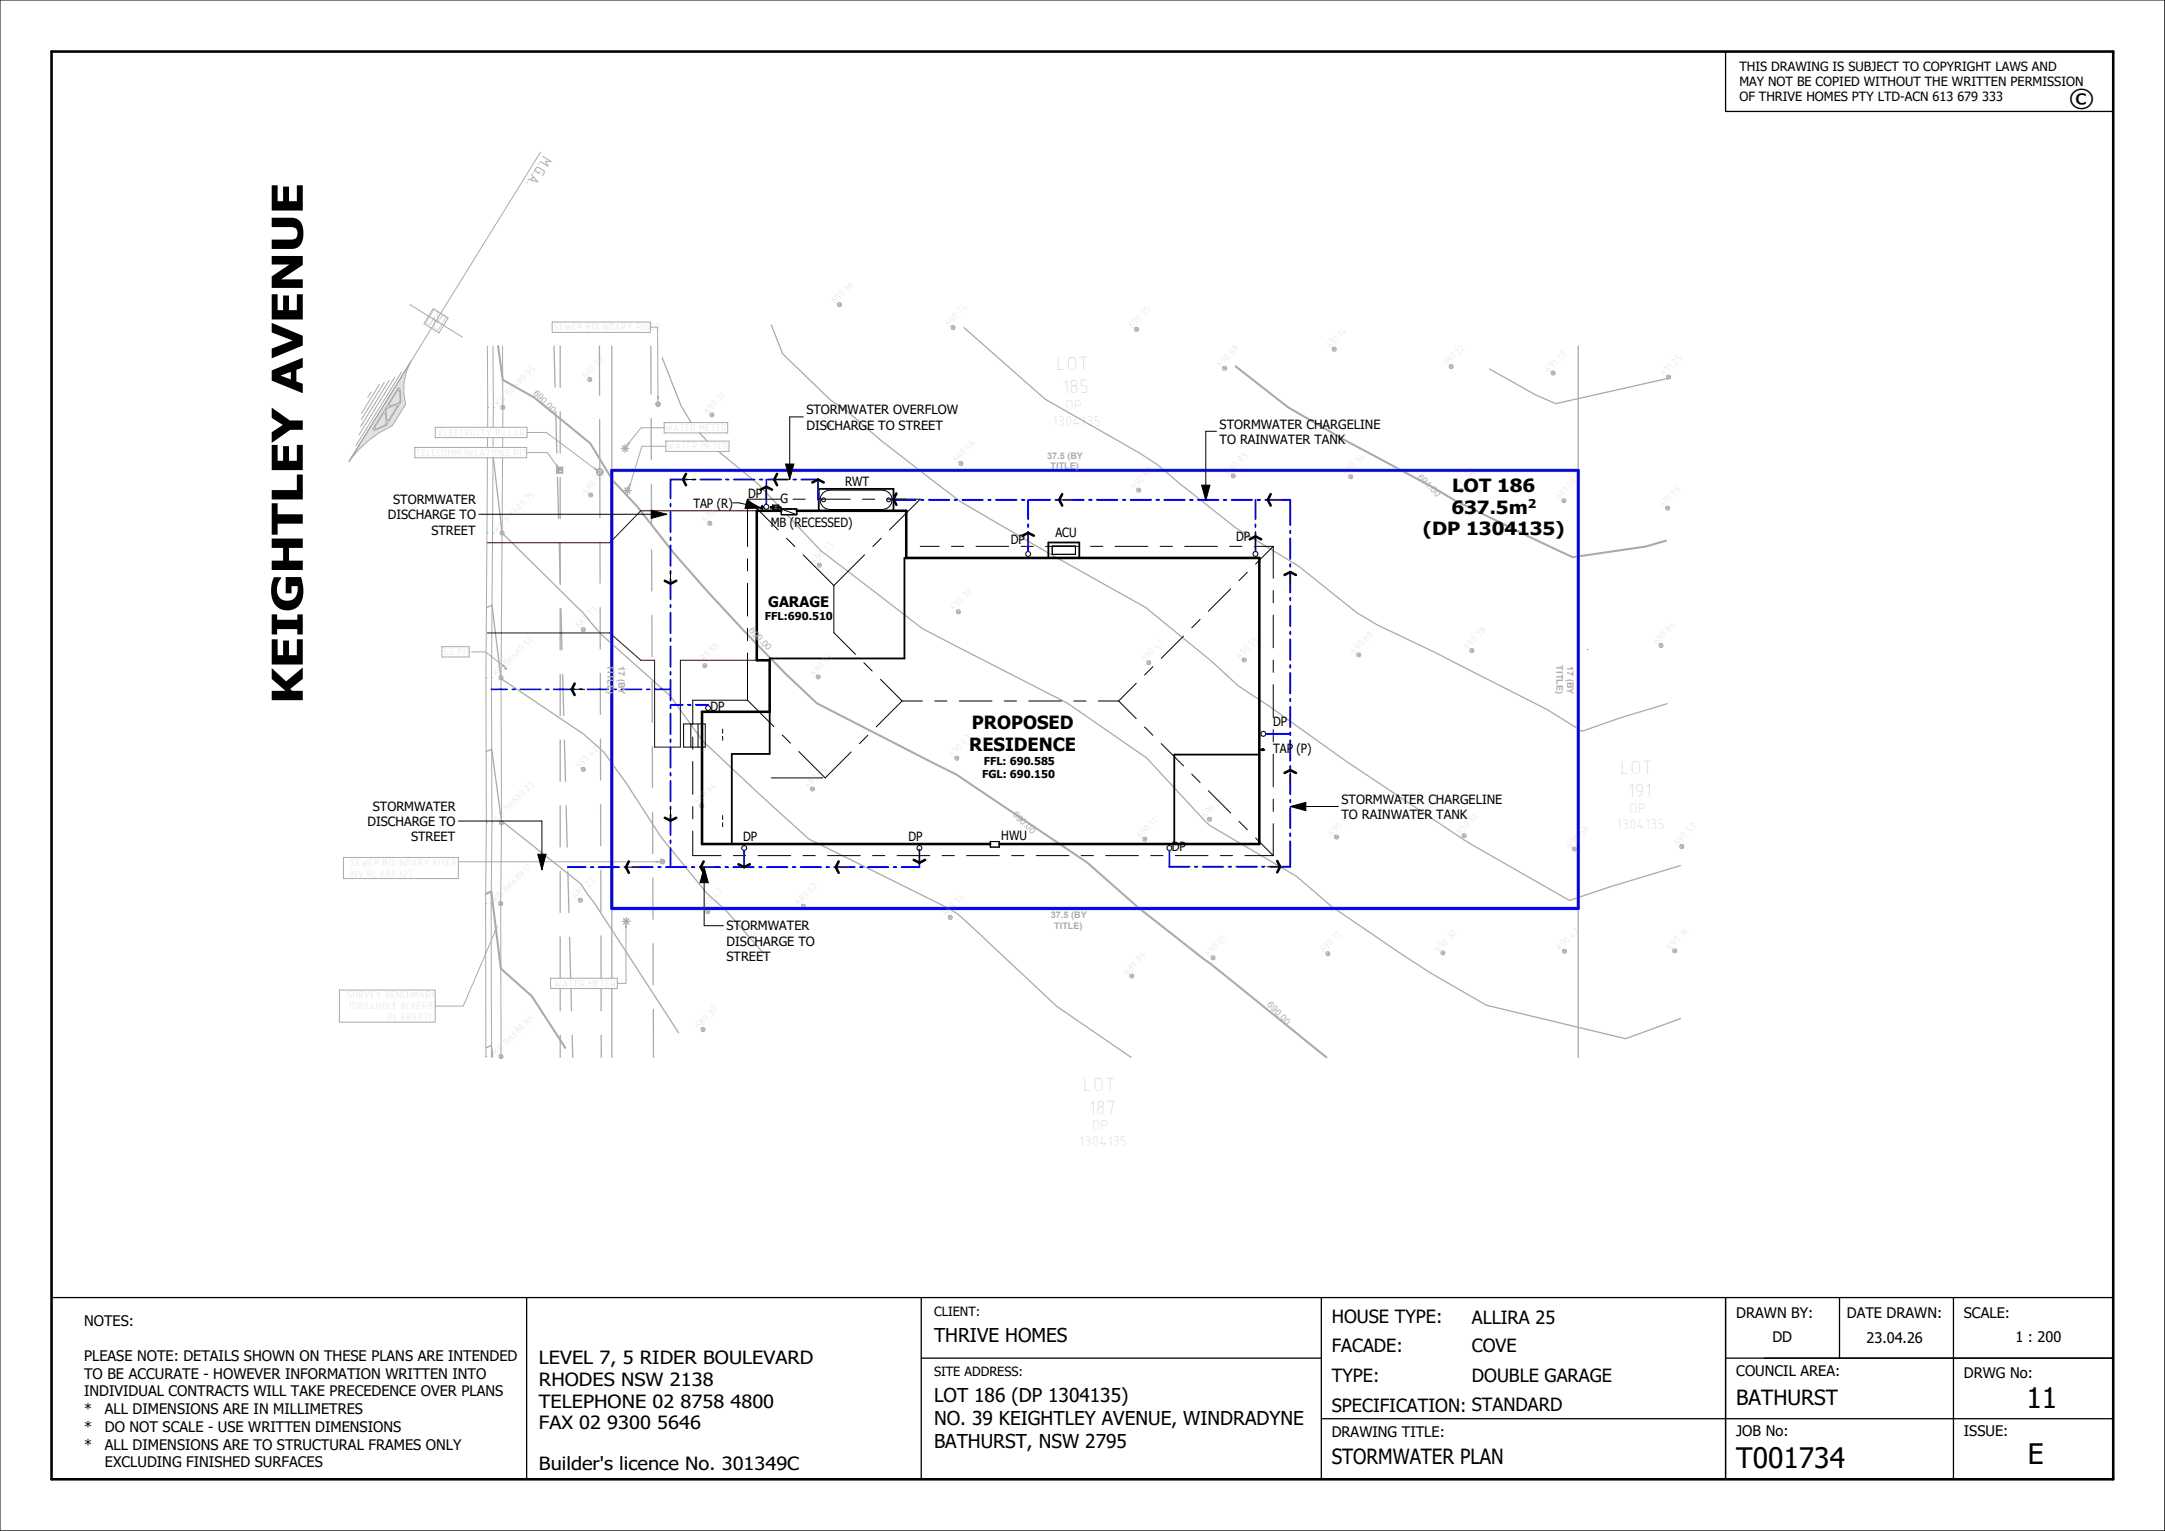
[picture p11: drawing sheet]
<svg xmlns="http://www.w3.org/2000/svg" width="420mm" height="297mm" viewBox="0 0 420 297" stroke-linecap="round" stroke-linejoin="round" font-family="sans-serif">
<g fill="#e2e2e2">
<path d="M79.7 70.1l-12 19.4a20.7 20.7 0 0 1 8.4-6.9l2.6-4.2a11.1 11.1 0 0 1 1-8.3zM77.3 75.3l.3 .3 .1 2.5-2.7 4.4-2.3 .9h-.3v-.2zM74.4 80.2l-1.7 2.7 .2 .3 1.8-.7 .2-.2-.1-2-.2-.2zM75 79.3v2.1l.2 .2 .3-.2 1.6-2.7-.4-.2zM77.1 75.8l-1.7 2.7 .2 .3 2-.9-.1-2-.2-.2z"/>
<path d="M77.2 75.3l-4.9 7.9 .2 .2h.3l2.1-.9 2.8-4.5-.1-2.4-.2-.3zM74.4 80.2l.2-.1 .2 .2 .1 2-.3 .2-1.6 .7h-.2l-.1-.4zM75 79.3l1.8-.8 .3 .2-1.7 2.8-.2 .1-.2-.3zM77.1 75.8l.2-.1 .2 .2 .1 2-.2 .2-1.7 .7h-.2v-.4z"/>
<path d="M115.9 91.2l-.2 .4h.7v-.7zM116.4 91.6v.6l.4-.2 .2-.4z"/>
</g>
<g fill="#aaa">
<path d="M121.4 178.7l.3 1.4h-.5z"/>
<path d="M107.7 90.3l.4-.2 .6 1.2z"/>
<path d="M96.6 179.4l-.3 1.4-.5-.2z"/>
<path d="M121.9 85.7l.3 .3-1 1z"/>
<path d="M97.6 128.8l1 1.1-1.3-.7z"/>
<path d="M127.4 76.8h.5l-.2 1.4z"/>
<path d="M127.2 166.9l1.4 .3-1.4 .2z"/>
<path d="M122.1 93.8l.4 .2-.8 1.2z"/>
<path d="M116.2 91.6l.2 .1zM115.4 90.7l.5 .5-.1 .2-.6-.4z"/>
<circle cx="98" cy="129.7" r=".19"/>
</g>
<path d="M128.1 166.7h.1" fill="none" stroke="#aaa" stroke-width=".19"/>
<g fill="#aaa">
<circle cx="306.2" cy="91.2" r=".19"/>
<circle cx="306.2" cy="176.2" r=".19"/>
<circle cx="118.7" cy="176.2" r=".19"/>
<circle cx="118.7" cy="91.2" r=".19"/>
</g>
<g fill="none" stroke="#aaa" stroke-width=".19">
<path d="M162.8 59.1h.1M94.6 79h.1M114.4 73.6h.1M184.9 63.5h.1M220.5 63.9h.1M237.6 71.4h.1M258.8 67.7h.1M281.5 71.1h.1M301.3 72.4h.1M323.7 73.2h.1M114.6 96h.1M138.1 80.5h.1"/>
<path d="M160.7 82.5h.1M186.4 89.9h.1M220.9 95.1h.1M239.3 92.3h.1M262 92.5h.1M283.4 95.2h.1M303.4 97.1h.1M323.5 98.6h.1M94.5 103.4h.1M137.7 101.5h.1M159 109.6h.1M185.9 118.7h.1"/>
<path d="M94.3 131.5h.1M113.2 122.1h.1M136.7 129.1h.1M158.7 131.3h.1M222.9 128.5h.1M241.4 128h.1M263.6 127h.1M285.5 126.2h.1M307.9 126h.1M322.2 125.2h.1M94.4 159.6h.1M113.2 149.3h.1"/>
<path d="M136.1 156.3h.1M157.6 153.1h.1M185.6 147.1h.1M234.6 158.9h.1M94.2 175.3h.1M112.6 174.7h.1M137.3 176.8h.1M155.9 175.8h.1M184.3 178h.1M222.1 162.8h.1M259.3 162.4h.1M284 162.1h.1"/>
<path d="M305.5 164.7h.1M326.3 164.2h.1M136.4 199.7h.1M219.5 189.3h.1M235.3 185.8h.1M257.6 185h.1M279.9 184.9h.1M303.5 184.5h.1M324.9 184.5h.1M94.3 205h.1"/>
</g>
<g fill="#aaa">
<circle cx="121.3" cy="87" r=".19"/>
<circle cx="121.7" cy="95.2" r=".19"/>
<circle cx="121.5" cy="178.7" r=".19"/>
</g>
<path d="M97.6 79h.1M97.4 103.4h.1M97.2 131.5h.1M97.3 159.6h.1M97.1 175.3h.1M97.2 205h.1" fill="none" stroke="#aaa" stroke-width=".19"/>
<g fill="#aaa">
<circle cx="127.7" cy="78.4" r=".19"/>
<circle cx="128.5" cy="167.1" r=".19"/>
</g>
<path d="M95.7 79h.1M95.5 103.4h.1M95.3 131.5h.1M95.4 159.6h.1M95.3 175.3h.1M95.3 205h.1" fill="none" stroke="#aaa" stroke-width=".19"/>
<circle cx="108.6" cy="91.3" r=".19" fill="#aaa"/>
<g fill="none" stroke="#aaa" stroke-width=".19">
<path d="M104.8 29.6l-37.1 59.9 12-19.4a11.1 11.1 0 0 0-1 8.3l-2.6 4.2a20.5 20.5 0 0 0-8.4 6.9M79.5 59.1l10.2 6.3M84 59.9l2.9 1.8-1.8 2.9-2.8-1.8zM162.6 58.9l.5 .4M163.1 58.9l-.5 .4M72 76.1l-.7 1M73.6 74.6l-3.5 5.6M74.5 74.2l-4.4 7.2M75 79.4l1.7-.9 .3 .1v.3l-1.6 2.6-.2 .1-.2-.3zM75.5 73.8l-5.5 8.9M76.6 73.2l-7 11.2M77.1 75.8l.2-.1 .2 .3 .1 1.9-1.8 .9-.3-.1v-.3z"/>
<path d="M77.2 75.3h.2l.2 .4 .1 2.4-2.8 4.4-2.1 .9h-.3l-.1-.2zM77.9 72.2l-8.9 14.3M94.6 67.1v15.8M95.6 67.1l.1 15.8M97.3 78.8l.5 .5M97.5 67.1v15.8M97.8 78.8l-.5 .5M107.1 62.5h19.1v2h-19.1zM114.2 73.4l.4 .5M114.6 73.4l-.4 .5M126.2 63.5h1.4v13.3M184.6 63.3l.5 .5"/>
<path d="M185.1 63.3l-.5 .5M220.3 63.7l.4 .4M220.7 63.7l-.4 .4M237.3 71.2l.5 .5M237.8 71.2l-.5 .5M258.6 67.5l.5 .5M259.1 67.5l-.5 .5M281.3 70.9l.4 .4M281.7 70.9l-.4 .4M301.1 72.1l.4 .5M301.5 72.1l-.4 .5M323.5 72.9l.4 .5"/>
<path d="M323.9 72.9l-.4 .5M74.3 80.2l.3-.1 .2 .2v2l-1.7 .9-.3-.1-.1-.3zM80.5 86.8h21.7v2h-21.7zM84.4 82.9h17.8v2h-17.8zM94.6 88.8l-.3 42.7v73.6M94.6 84.9v1.9M95.6 88.8l-.3 42.7v73.6M95.7 84.9v1.9M97.5 88.8l-.3 42.7v73.6M97.5 84.9v1.9M102.2 87.8h4l1.7 2.4M102.2 83.9h3.8l9.3 7"/>
<path d="M114.4 95.8l.4 .5M114.8 95.8l-.4 .5M128.8 83h-4.5l-2.2 2.9M128.8 82h12.4v2h-12.4zM129.2 86.6h-4.7l-2.2 7.3M129.2 85.6h12.2v2h-12.2zM137.9 80.2l.4 .5M138.3 80.2l-.4 .5M160.5 82.3l.4 .5M160.9 82.3l-.4 .5M186.2 89.7l.4 .4M186.6 89.7l-.4 .4"/>
<path d="M220.7 94.9l.4 .4M221.1 94.9l-.4 .4M239 92.1l.5 .4M239.5 92.1l-.5 .4M261.8 92.2l.5 .5M262.3 92.2l-.5 .5M283.2 94.9l.5 .5M283.7 94.9l-.5 .5M303.2 96.9l.4 .5M303.6 96.9l-.4 .5M323.3 98.3l.4 .5M323.7 98.3l-.4 .5"/>
<path d="M97.2 103.2l.4 .4M97.6 103.2l-.4 .4M137.5 101.3l.4 .5M137.9 101.3l-.4 .5M158.7 109.4l.5 .5M159.2 109.4l-.5 .5M185.7 118.5l.5 .4M186.2 118.5l-.5 .4M85.7 125.5h5.3v2h-5.3zM91.5 126.5h2.7l3.3 2.5M97 131.2l.4 .5M97.4 131.2l-.4 .5"/>
<path d="M112.9 121.9l.5 .5M113.4 121.9l-.5 .5M136.5 128.9l.5 .5M137 128.9l-.5 .5M158.5 131.1l.5 .4M159 131.1l-.5 .4M222.6 128.3l.5 .5M223.1 128.3l-.5 .5M241.2 127.8l.4 .4M241.6 127.8l-.4 .4M263.4 126.8l.4 .5M263.8 126.8l-.4 .5"/>
<path d="M285.3 126l.5 .4M285.8 126l-.5 .4M322 125l.5 .4M322.5 125l-.5 .4M97.1 159.4l.4 .4M97.5 159.4l-.4 .4M112.9 149l.5 .5M113.4 149l-.5 .5M135.9 156.1l.5 .4M136.4 156.1l-.5 .4M157.4 152.8l.5 .5M157.9 152.8l-.5 .5"/>
<path d="M185.4 146.9l.4 .4M185.8 146.9l-.4 .4M234.4 158.7l.5 .5M234.9 158.7l-.5 .5M66.6 166.3h22.3v4.1h-22.3zM88.9 167.2h38.3M96.9 175.1l.5 .4M97.4 175.1l-.5 .4M112.4 174.4l.4 .5M112.8 174.4l-.4 .5M137.1 176.6l.4 .5M137.5 176.6l-.4 .5"/>
<path d="M155.6 175.6l.5 .5M156.1 175.6l-.5 .5M184.1 177.7l.5 .5M184.6 177.7l-.5 .5M221.9 162.6l.4 .4M222.3 162.6l-.4 .4M259 162.1l.5 .5M259.5 162.1l-.5 .5M283.8 161.9l.5 .5M284.3 161.9l-.5 .5M305.2 164.5l.5 .4M305.7 164.5l-.5 .4"/>
<path d="M326 164l.5 .4M326.5 164l-.5 .4M65.8 192.1h18.6v6.2h-18.6zM96.1 180.7l-6.2 14.5h-5.5M106.8 189.8h13v2h-13zM121.4 180.1v10.7h-1.6M136.2 199.5l.4 .4M136.6 199.5l-.4 .4M219.3 189.1l.5 .5M219.8 189.1l-.5 .5M235.1 185.6l.5 .4M235.6 185.6l-.5 .4"/>
<path d="M257.4 184.8l.4 .4M257.8 184.8l-.4 .4M279.7 184.6l.4 .5M280.1 184.6l-.4 .5M303.3 184.3l.4 .5M303.7 184.3l-.4 .5M324.6 184.2l.5 .5M325.1 184.2l-.5 .5M97 204.7l.4 .5M97.4 204.7l-.4 .5"/>
<circle cx="162.8" cy="59.1" r=".4"/>
<circle cx="97.6" cy="79" r=".4"/>
<circle cx="114.4" cy="73.6" r=".4"/>
<circle cx="184.9" cy="63.5" r=".4"/>
<circle cx="220.5" cy="63.9" r=".4"/>
<circle cx="237.6" cy="71.4" r=".4"/>
<circle cx="258.8" cy="67.7" r=".4"/>
<circle cx="281.5" cy="71.1" r=".4"/>
<circle cx="301.3" cy="72.4" r=".4"/>
<circle cx="323.7" cy="73.2" r=".4"/>
<circle cx="114.6" cy="96" r=".4"/>
<circle cx="138.1" cy="80.5" r=".4"/>
<circle cx="160.7" cy="82.5" r=".4"/>
<circle cx="186.4" cy="89.9" r=".4"/>
<circle cx="220.9" cy="95.1" r=".4"/>
<circle cx="239.3" cy="92.3" r=".4"/>
<circle cx="262" cy="92.5" r=".4"/>
<circle cx="283.4" cy="95.2" r=".4"/>
<circle cx="303.4" cy="97.1" r=".4"/>
<circle cx="323.5" cy="98.6" r=".4"/>
<circle cx="97.4" cy="103.4" r=".4"/>
<circle cx="137.7" cy="101.5" r=".4"/>
<circle cx="159" cy="109.6" r=".4"/>
<circle cx="185.9" cy="118.7" r=".4"/>
<circle cx="97.2" cy="131.5" r=".4"/>
<circle cx="113.2" cy="122.1" r=".4"/>
<circle cx="136.7" cy="129.1" r=".4"/>
<circle cx="158.7" cy="131.3" r=".4"/>
<circle cx="222.9" cy="128.5" r=".4"/>
<circle cx="241.4" cy="128" r=".4"/>
<circle cx="263.6" cy="127" r=".4"/>
<circle cx="285.5" cy="126.2" r=".4"/>
<circle cx="322.2" cy="125.2" r=".4"/>
<circle cx="97.3" cy="159.6" r=".4"/>
<circle cx="113.2" cy="149.3" r=".4"/>
<circle cx="136.1" cy="156.3" r=".4"/>
<circle cx="157.6" cy="153.1" r=".4"/>
<circle cx="185.6" cy="147.1" r=".4"/>
<circle cx="234.6" cy="158.9" r=".4"/>
<circle cx="97.1" cy="175.3" r=".4"/>
<circle cx="112.6" cy="174.7" r=".4"/>
<circle cx="137.3" cy="176.8" r=".4"/>
<circle cx="155.9" cy="175.8" r=".4"/>
<circle cx="184.3" cy="178" r=".4"/>
<circle cx="222.1" cy="162.8" r=".4"/>
<circle cx="259.3" cy="162.4" r=".4"/>
<circle cx="284" cy="162.1" r=".4"/>
<circle cx="305.5" cy="164.7" r=".4"/>
<circle cx="326.3" cy="164.2" r=".4"/>
<circle cx="136.4" cy="199.7" r=".4"/>
<circle cx="219.5" cy="189.3" r=".4"/>
<circle cx="235.3" cy="185.8" r=".4"/>
<circle cx="257.6" cy="185" r=".4"/>
<circle cx="279.9" cy="184.9" r=".4"/>
<circle cx="303.5" cy="184.5" r=".4"/>
<circle cx="324.9" cy="184.5" r=".4"/>
<circle cx="97.2" cy="205" r=".4"/>
</g>
<path d="M96.6 67.1l.9 6.6 6.1 3.4 10.9 8.9 4.4 7.2 4.6 4.9 7.3 9.3a366.4 366.4 0 0 0 27.7 29l27 13.8 25.4 17.1 9.9 8.8a1295 1295 0 0 1 36.5 29M239.7 71.1l10.2 7.9 11.2 6.5 16.7 9 4.4 2.6 22.9 11 14.2-2.1 3.9-1.1M94.2 173.4l1.1-.4 1.9 14.9 6 5.3 6.5 10.1" fill="none" stroke="#aaa" stroke-width=".4"/>
<g fill="none" stroke="#aaa" stroke-width=".25">
<path d="M107.5 67.1l.2 8M107.8 79.8l.2 8M108.7 67.1v8M108.7 79.9v8M116.3 67.1v9.6M118.7 67.1v24.1M126.3 67.1v9.3M127.4 78.1l.3-.1 .3 .2v.4l-.3 .2-.3-.1-.1-.3zM128.5 69.4l3.6 9.3 2 3.3M149.6 63.1l2.2 5.5 9.4 9 3.1 2.1 6.6 5.8 10.5 8 4.9 3.8 16.8 9.8 19.1 10.7 12.7 10.4 5.4 4.9 5.7 3.7a716.2 716.2 0 0 0 39.6 27.1l18.9 10.8 8.1-2.7 13.4-4.1M187 63.6l15.8 13.8 18 10.3 3.6 2.4 4.5 3.8 11 8.6 12 7.3 11.3 9.1 4 2.3 11 5.3 22 11.2 6.7 4.2 7.4-2.6 9.1-2.8M289 71.6l9 5 3.8 1.7 21.9-4.9"/>
<path d="M306.2 67.1v24.1M95.7 88.8l1.7 14.6 15.9 15.7 3.5 4.1 13.1 11.7 6.5 8.9 11.4 10.7 9.1 8.2 27.5 13.7 1.4 1 19.2 17.8 14.4 9.9M108.1 90.7h1v1h-1zM108.1 92.6l.3 8M108.2 90.7l-.1 .1M108.3 90.7l-.2 .2M108.4 90.7l-.3 .3M108.5 90.7l-.4 .4M108.6 90.7l-.5 .5M108.7 92.6v8M108.7 90.7l-.6 .6M108.8 90.7l-.7 .7"/>
<path d="M108.9 90.7l-.8 .8M109 90.7l-.9 .9M109.1 90.7h-.5a.35 .35 0 0 0-.4 0 .35 .35 0 0 0-.1 .4v.6l1-1v1h-1M115.7 91.6h1.3M116.3 81.4l.1 10.8M116.4 92.2v8.2M120.5 87h1.5M120.7 86.4l1.1 1.1M121 95.2h1.5M121.2 94.7l1 1M121.3 86.2v1.5M121.7 94.4v1.5"/>
<path d="M121.8 86.4l-1.1 1.1M122.2 94.7l-1 1M126.3 81.2v8M126.4 93.9v8M135.7 84l1.5 1.6M139.4 87.6l7.6 6.2 4.6 4.9M152.7 99.8l6.4 6.9 19.8 15.2 28.2 14.5 15.3 10.6 12.3 13.1 16.8 9.9 6.8 5.8 13.3 9.1 5.7 3.7 11.1 6.4 27 6.5 10.6-3.9M94.4 117.9l1-.5 1.8 14.3 16 10.7 3.9 3.5 4.3 5.9 6.9 10.6 8.8 10.9 3.7 3.3 7.3 8.3M108.5 105.3l.2 8v-8M108.7 118.1v8M108.8 118.1l.2 8M116.4 105.1v8"/>
<path d="M116.4 117.9v8M126.4 106.7v7.9M126.5 119.4v8M108.7 130.8v8M109.2 130.8l.2 8M116.5 130.6v8M126.5 132.1v8M94.3 145.8l1.1-.4 1.9 13.9 15.4 12.1 1.3 2.1 1.1 1.4 16.5 25.5M108.7 143.6v8M108.7 156.3v8M109.5 143.6l.2 8M109.8 156.3l.2 8"/>
<path d="M116.5 143.3v8M116.5 156.1v8M126.6 144.9v8M126.6 157.6v8M108.7 169v8M110.2 169.1l.2 8M116.6 168.8v8M118.7 176.2v13.6M120.7 178.7h1.5M120.9 178.2l1.1 1.1M121.5 178v1.5M122 178.2l-1.1 1.1"/>
<path d="M126.6 170.3l.1 8M128.3 166.8h.3l.3 .2v.3l-.3 .2h-.3l-.2-.4zM306.2 176.2v28.9M108.7 181.8v8M108.7 191.8v4.3M110.5 181.8l.2 8M110.8 191.8l.1 4.3M116.6 181.6v8.2M116.6 191.8v4.3M118.7 191.8v13.3M126.7 183.1v8M126.7 195.8l.1 9.3"/>
<path d="M94.3 203.3l1-.5 .3 2.2M108.7 200.8v4.3M111 200.8l.1 4.3M116.6 200.8v4.3"/>
<circle cx="127.7" cy="78.4" r=".4"/>
<circle cx="116.4" cy="91.6" r=".61"/>
<circle cx="128.5" cy="167.1" r=".4"/>
</g>
<path d="M118.7 91.2h187.5v85h-187.5z" fill="none" stroke="#aaa" stroke-width=".7"/>
<g fill="none" stroke="#000" stroke-width=".19">
<path d="M142.1 97.6h1.3l4.2 1M144.9 97.1l2.7 1.5h-3.1zM145 96.8v9.2M145 96.8l6 6M145 96.8h6.4M147.8 98.4h.1M147.8 98.4v.1M147.8 98.3v.1M147.8 98.4h-.2h.1M147.8 98.4v.2h.2v-.2M147.8 98.6h.2M147.8 98.6v.5h.1l.1-.5"/>
<path d="M147.8 98.3h.1M147.8 98.4l.1 .1M147.8 98.5h.1M147.8 98.1v.2M147.8 98.1h.1M147.8 98.5v.1M147.9 98.3h.1M147.9 98.3l-.1 .1 .1 .1M147.9 98.3l.1 .1-.1 .1M147.9 98.3l-.1 .1M147.9 98.3v.2M147.9 98.3l.1 .1"/>
<path d="M147.9 98.3h-.1M147.9 98.5l.1 .1M147.9 98.3v.1M147.9 98.4h.1M147.9 98.1h.1M147.9 98.1h-.1M147.9 98.1v.2M147.9 98.5h.1M148 98.3h.1M148 98.3v.2M148 98.4h-.1M148 98.4h.1"/>
<path d="M149.5 98.3l.7 .1zM149.5 98.4l-.1 .1h.5M149.5 98.4v.1h.7v-.1M149.9 98.9v.1M149.9 98.3h.1M149.9 99h.1M149.9 98.3v.7M149.9 98.5h.9M150 98.3l.1-.2h.8v.3h.4M150.2 98.4h.6M150.7 98.5l.1-.2 .1 .2-.1 .1zM151.3 98.5h-.4v.3h-.8l-.1-.3"/>
<path d="M151.3 98.4h.1M151.3 98.4v.1h.1v-.1M151.3 98.5h-.2v.4h-1.2v.1M151.3 98.4h-.2v-.4h-1.2v1M151.4 98.4h.1l-.1 .1M151.6 98.7l3 1.1M151.6 98.7v1.1h3M151.6 98.7h3v1.1M153.8 96.8h2.4M158.6 96.8h6.3M159.6 95.6l.6-.4 .8-.1h10.2a1.87 1.87 0 0 1 1.9 1.9 1.87 1.87 0 0 1-1.9 1.8h-10.2a1.87 1.87 0 0 1-1.8-1.1 1.87 1.87 0 0 1 .4-2.1zM161.4 99h.4"/>
<path d="M161.4 99.1h.4M161.4 99v.1M161.4 99h.1M161.4 99.1h.1M161.4 99h.3M161.4 99.1h.3M161.8 99h.1M161.8 99.1h.1M161.8 99v.1M162.9 99h.3M162.9 99.1h.3M162.9 99v.1"/>
<path d="M162.9 99h.1M162.9 99.1h.1M163.2 99h.1M163.2 99.1h.1M163.2 99v.1M167.3 96.8h2.4M172.1 96.8h6.4l-5.9 6M145 108.4v2.4M145 113.2v6.3M152.6 104.4l1.6 1.6M155.8 107.6l6 6M161.8 113.6v9.1l4.2 4.2"/>
<path d="M167.7 107.6l-5.9 6M170.9 104.4l-1.6 1.6M178.5 106h3.7M184.6 106h2.4M189.3 106h6.4M198.1 106h2.4M202.8 106h6.4M204.1 105.9h4.5v1.6h-4.5zM211.6 106h2.3M216.3 106h6.4M225.1 106h2.3M229.8 106h6.4"/>
<path d="M238.6 106h2.3M238.7 114.3l-4.3 4.3M242 111l-1.6 1.6M243.3 106h3.7M247 106v6.2M247 114.6v2.3M247 119.3v6.4M247 106l-3.4 3.4M145 121.9v2.4M145 126.7v9.1M145 135.8h-10.6v4.8M145 135.8l5.1 5.1"/>
<path d="M167.6 128.6l1.6 1.6M170.8 131.8l4.2 4.2M175 136l-5 5M175 136h3.9M181.3 136h2.4M186.1 136h6.3M194.8 136h2.4M199.6 136h6.3M208.3 136h2.4M213.1 136h3.9M217 136l3.4 3.4M220.4 132.6l-3.4 3.4"/>
<path d="M223.7 129.3l-1.7 1.7M229.6 123.4l-4.3 4.3M232.8 120.2l-1.6 1.6M247 128v2.4M247 132.8v6.4M132.6 140.4h4.2v4.5h-4.2zM134 140.4v4.5M134.4 143v2.4M134.4 147.7v6.4M134.4 156.5v2.3M135.4 140.4v4.5M140.2 141.5v.7"/>
<path d="M140.2 142.8v.8M140.2 158.2v.8M140.2 159.6v.8M149.6 150.9h10M151.7 142.6l1.7 1.6M155 145.8l5.1 5.1 5-5M168.4 142.6l-1.7 1.7M222 141l1.7 1.6M225.3 144.3l4.3 4.3M231.2 150.2l1.6 1.6M234.4 153.4l4.3 4.3M240.4 159.3l1.6 1.6"/>
<path d="M244.8 145.4v.1M244.8 145.4h.1M244.8 145.5h.1M244.9 145.4l.1-.1 .1 .1M244.9 145.4l.1 .1 .1-.1M244.9 145.4l.1 .1M244.9 145.4h.1M244.9 145.4h.2M244.9 145.5h.1M244.9 145.3h.1M244.9 145.5l.1 .1v-.1M245 145.3h.1"/>
<path d="M245 145.5h.1M244.9 145.3v.2M245 145.3v-.1v.1M245 145.4h-.1M245 145.3l-.7 .1v.1h.7M245 145.4h.1M245 145.3v.2M245.1 145.4h.1M245.1 145.5h-.1M245.1 145.4l-.2 .1M245.1 145.4v.1M245.1 145.5h.1"/>
<path d="M245.1 145.5h.2M245.1 145.4h.2M245.3 145.4v.1M245.3 145.4h.1M247 141.5v2.4M247 146.3v6.4M247 155v2.4M247 159.8v6.2M134.4 161.2v4.8h5.5M142.3 166h2.4M147 166h6.4M155.8 166h2.4"/>
<path d="M160.5 166h6.4M169.3 166h2.3M174 166h6.4M182.8 166h2.3M187.5 166h6.4M192.1 163.3h1.8v1h-1.8zM196.3 166h2.3M201 166h6.4M209.7 166h2.4M214.5 166h6.4M223.2 166h2.4M228 166h6.3"/>
<path d="M236.7 166h2.4M241.5 166h5.5M243.6 162.6l3.4 3.4"/>
<circle cx="148.7" cy="98.3" r=".5"/>
<circle cx="159.8" cy="97" r=".4"/>
<circle cx="172.4" cy="97" r=".4"/>
<circle cx="199.5" cy="107.5" r=".5"/>
<circle cx="243.6" cy="107.5" r=".5"/>
<circle cx="137.4" cy="137.4" r=".5"/>
<circle cx="245.1" cy="142.4" r=".5"/>
<circle cx="144.4" cy="164.5" r=".5"/>
<circle cx="178.4" cy="164.5" r=".5"/>
<circle cx="226.9" cy="164.5" r=".5"/>
</g>
<path d="M147.8 99.1h-1v29h2.5v10h-13.1v25.6h55.9M147.9 99.1h3.7M154.6 99.1h21.2v9.1h68.5v37.2M244.3 145.5v18.2h-50.4" fill="none" stroke="#000" stroke-width=".5"/>
<path d="M158.8 99.1v-4.3h14.5v4.3M175.8 108.2h-.3v19.5h-26.2v.4M203.4 108.2v-3h6v3M149.3 138.1v8.2h-7.3v17.4M244.3 146.4h-16.5v17.3" fill="none" stroke="#000" stroke-width=".35"/>
<path d="M146.8 99.1h-22.5l-6 6.2h-23.7M94.6 122.8h23.7l6 5.3h2.7v16.8h5v-16.8h14.8" fill="none" stroke="#400000" stroke-width=".19"/>
<path d="M118.7 91.2h187.5v85h-187.5z" fill="none" stroke="#00f" stroke-width=".5"/>
<g fill="none" stroke="#00f" stroke-width=".35">
<path d="M130.1 97.7v.5M130.1 99.2v4M133.3 93h-3.2v3.7M134.3 93h.6M135.9 93h4M140.9 93h.5M142.4 93h4M147.4 93h.5M148.7 93v4.8M148.9 93h4M153.9 93h.5M155.4 93h3.3v4"/>
<path d="M172.8 97h4.8M178.6 97h.6M180.2 97h4M185.2 97h.5M186.7 97h4M191.7 97h.5M193.2 97h4M198.2 97h.5M199.5 97v3.7M199.7 97h4M204.7 97h.6M206.3 97h4"/>
<path d="M211.3 97h.5M212.8 97h4M217.8 97h.5M219.3 97h4M224.3 97h.6M225.9 97h4M230.9 97h.5M232.4 97h4M237.4 97h.5M238.9 97h4M243.6 97v3.7M243.9 97h.5"/>
<path d="M245.4 97h4.9v4.9M130.1 104.2v.6M130.1 105.8v4M130.1 110.8v.5M130.1 112.3v4M130.1 117.3v.5M130.1 118.8v4M199.5 101.7v.5M199.5 103.2v3.8M243.6 101.7v.5M243.6 103.2v3.8M250.3 102.9v.5"/>
<path d="M250.3 104.4v4M250.3 109.4v.6M250.3 111v4M250.3 116v.5M250.3 117.5v4M95.3 133.7h3.1M99.4 133.7h.5M100.9 133.7h4M105.9 133.7h.5M107.4 133.7h4M112.4 133.7h.6M114 133.7h4"/>
<path d="M119 133.7h.5M120.5 133.7h4M125.5 133.7h.5M127 133.7h3.1M130.1 123.8v.6M130.1 125.4v4M130.1 130.4v.5M130.1 131.9v4M130.1 136.9v.5M130.1 138.4v4M130.1 136.7h2.4M133.5 136.7h.5"/>
<path d="M135 136.7h2.4M250.3 122.5v.5M250.3 124v4M250.3 129v.5M250.3 130.5v4M250.3 135.5v.6M250.3 137.1v4M130.1 143.4v.5M130.1 144.9v4M130.1 149.9v.6M130.1 151.5v4M130.1 156.5v.5"/>
<path d="M130.1 158v4M245.7 142.4h4.6M250.3 142.1v.5M250.3 143.6v4M250.3 148.6v.5M250.3 150.1v4M250.3 155.1v.6M250.3 156.7v4M110.1 168.2h3.5M114.6 168.2h.5M116.1 168.2h4M121.1 168.2h.6"/>
<path d="M122.7 168.2h4M127.7 168.2h.5M129.2 168.2h4M130.1 163v.5M130.1 164.5v3.7M134.2 168.2h.5M135.7 168.2h4M140.7 168.2h.6M142.3 168.2h3.9M144.4 165v3.2M147.2 168.2h.6M148.8 168.2h4"/>
<path d="M153.8 168.2h.5M155.3 168.2h4M160.3 168.2h.5M161.8 168.2h4M166.8 168.2h.6M168.4 168.2h4M173.4 168.2h.5M178.4 164.8v3.4h-3.5M226.9 165.1v3h3.9M231.8 168.1h.5M233.3 168.1h4M238.3 168.1h.5"/>
<path d="M239.8 168.1h4M244.8 168.1h.6M250.3 161.7v.5M250.3 163.2v4.9h-3.9"/>
</g>
<path d="M144.9 97.1l2.7 1.5h-3.1z" fill="#000"/>
<g fill="#fff">
<path d="M188.5 138h19.7v4.2h-19.7z"/>
<path d="M188 142.2h20.7v4.3h-20.7z"/>
</g>
<path d="M126.3 99l3 .8-3 .8zM152.4 90h1.6l-.8 3zM233.1 94.1h1.6l-.8 3zM250.3 156.5l3-.8v1.6zM104.3 165.7h1.6l-.8 3zM136.6 168.2l.8 3h-1.6z" fill="#000"/>
<g fill="none" stroke="#000" stroke-width=".19">
<path d="M0 0h420v297h-420zM10 10h400v277h-400zM92.9 99.8h36.4M126.3 99l3 .8-3 .8zM132.5 93h2.5M148.7 94.4v2.5M150.2 93h2.5M152.4 90h1.6l-.8 3zM155.8 80.9h-2.6v12.1M158.7 93v2.5M173.3 96.8h2.5M205.5 97h2.5"/>
<path d="M233.1 94.1h1.6l-.8 3zM236 83.7h-2.1v13.4M245.9 97h2.5M130.1 110.7v2.5M199.5 103.4v2.5M243.6 104.1v2.5M250.3 111v2.5M110.9 133.7h2.5M89 159.3h16.1v9.4M130.1 156.7v2.5M250.3 149.4v2.5M250.3 156.5l3-.8v1.6z"/>
<path d="M250.3 156.5h9.4M104.3 165.7h1.6l-.8 3zM121.4 168.2h2.5M135.9 168.2h2.5M136.6 168.2l.8 3h-1.6zM136.6 168.2v11.4h3.7M144.4 165.7v2.5M162.1 168.2h2.5M178.4 164.9v2.5M245.8 168.1h2.5"/>
</g>
<g fill="none" stroke="#000" stroke-width=".5">
<path d="M10 10h400v277h-400zM133.1 91.9l-.6 1.1 .6 1.1M147.6 95l1.1-.6 1.1 .6M150.8 91.9l-.6 1.1 .6 1.1M157.6 93.6l1.1-.6 1.1 .6M173.9 95.7l-.6 1.1 .6 1.1M206.1 95.9l-.6 1.1 .6 1.1M246.5 95.9l-.6 1.1 .6 1.1M129 112.7l1.1 .5 1.1-.5M198.4 103.9l1.1-.5 1.1 .5M242.5 104.6l1.1-.5 1.1 .5M249.2 111.5l1.1-.5 1.1 .5"/>
<path d="M111.5 132.6l-.6 1.1 .6 1.1M129 158.6l1.1 .6 1.1-.6M249.2 149.9l1.1-.5 1.1 .5M122 167.1l-.6 1.1 .6 1.1M136.5 167.1l-.6 1.1 .6 1.1M143.3 167.7l1.1 .5 1.1-.5M162.7 167.1l-.6 1.1 .6 1.1M177.3 166.8l1.1 .6 1.1-.6M247.8 167l.5 1.1-.5 1.1"/>
</g>
<path d="M334.8 10v11.6h75.2M10 251.7h400M102.2 251.7v35.3M178.7 251.7v35.3M256.3 251.7v35.3M334.8 251.7v35.3M356.9 251.7v11.8M379 251.7v35.3M178.7 263.5h77.6M256.3 275.2h153.7M334.8 263.5h75.2" fill="none" stroke="#000" stroke-width=".25"/>
<text font-size="8.3" x="58.7" y="136.6" transform="rotate(-90 58.7 136.6)">KEIGHTLEY AVENUE</text>
<g font-size="5.5">
<text x="393.1" y="273.2">11</text>
<text x="336.8" y="284.7">T001734</text>
<text x="393.4" y="284.1">E</text>
</g>
<text font-size="4.8" x="401.4" y="20.7">©</text>
<text font-size="4.2" fill="#aaa" x="86.9" y="61.7" transform="rotate(-148 86.9 61.7)">N</text>
<g font-size="4.1">
<text x="336.8" y="272.6">BATHURST</text>
<text x="258.4" y="284.1">STORMWATER PLAN</text>
</g>
<g font-size="3.7">
<text x="181.2" y="260.4">THRIVE HOMES</text>
<text x="181.2" y="272">LOT 186 (DP 1304135)</text>
<text x="181.2" y="276.5">NO. 39 KEIGHTLEY AVENUE, WINDRADYNE</text>
<text x="181.2" y="281">BATHURST, NSW 2795</text>
</g>
<g font-size="3.5">
<text x="281.7" y="95.4">LOT 186</text>
<text x="281.6" y="99.6">637.5m</text>
<text x="276" y="103.9">(DP 1304135)</text>
<text x="188.5" y="141.5">PROPOSED</text>
<text x="188" y="145.7">RESIDENCE</text>
<text x="258.4" y="256.6">HOUSE TYPE:</text>
<text x="285.5" y="256.8">ALLIRA 25</text>
<text x="258.4" y="262.3">FACADE:</text>
<text x="285.5" y="262.3">COVE</text>
<text x="104.5" y="264.6">LEVEL 7, 5 RIDER BOULEVARD</text>
<text x="104.5" y="268.8">RHODES NSW 2138</text>
<text x="258.4" y="268">TYPE:</text>
<text x="285.5" y="268">DOUBLE GARAGE</text>
<text x="104.5" y="273.1">TELEPHONE 02 8758 4800</text>
<text x="258.4" y="273.9">SPECIFICATION: STANDARD</text>
<text x="104.5" y="277.3">FAX 02 9300 5646</text>
<text x="104.6" y="285.2">Builder's licence No. 301349C</text>
</g>
<text font-size="3.2" fill="#aaa" x="105.4" y="30" transform="rotate(122 105.4 30)">M.G.A.</text>
<text font-size="2.8" fill="#aaa" x="204.2" y="82.6">1304135</text>
<g font-size="2.8">
<text x="149" y="117.8">GARAGE</text>
<text x="16.3" y="257.2">NOTES:</text>
<text x="336.8" y="255.6">DRAWN BY:</text>
<text x="358.3" y="255.6">DATE DRAWN:</text>
<text x="381" y="255.6">SCALE:</text>
<text x="343.8" y="260.4">DD</text>
<text x="362.1" y="260.6">23.04.26</text>
<text x="391" y="260.4">1 : 200</text>
<text x="16.3" y="264">PLEASE NOTE: DETAILS SHOWN ON THESE PLANS ARE INTENDED</text>
<text x="16.3" y="267.5">TO BE ACCURATE - HOWEVER INFORMATION WRITTEN INTO</text>
<text x="336.8" y="266.9">COUNCIL AREA:</text>
<text x="381" y="267.3">DRWG No:</text>
<text x="16.3" y="270.9">INDIVIDUAL CONTRACTS WILL TAKE PRECEDENCE OVER PLANS</text>
<text x="16.3" y="274.3">*</text>
<text x="20.3" y="274.3">ALL DIMENSIONS ARE IN MILLIMETRES</text>
<text x="16.3" y="277.8">*</text>
<text x="16.3" y="281.2">*</text>
<text x="20.3" y="277.8">DO NOT SCALE - USE WRITTEN DIMENSIONS</text>
<text x="20.3" y="281.2">ALL DIMENSIONS ARE TO STRUCTURAL FRAMES ONLY</text>
<text x="258.4" y="278.9">DRAWING TITLE:</text>
<text x="336.8" y="278.6">JOB No:</text>
<text x="381" y="278.6">ISSUE:</text>
<text x="20.3" y="284.7">EXCLUDING FINISHED SURFACES</text>
</g>
<g font-size="2.5">
<text x="337.4" y="13.7">THIS DRAWING IS SUBJECT TO COPYRIGHT LAWS AND</text>
<text x="337.4" y="16.7">MAY NOT BE COPIED WITHOUT THE WRITTEN PERMISSION</text>
<text x="337.4" y="19.6">OF THRIVE HOMES PTY LTD-ACN 613 679 333</text>
<text x="156.4" y="80.3">STORMWATER OVERFLOW</text>
<text x="156.4" y="83.3">DISCHARGE TO STREET</text>
<text x="236.6" y="83.1">STORMWATER CHARGELINE</text>
<text x="236.6" y="86.1">TO RAINWATER TANK</text>
<text x="163.9" y="94.2">RWT</text>
<text x="75.2" y="100.7">DISCHARGE TO</text>
<text x="76.3" y="97.7">STORMWATER</text>
<text x="134.5" y="98.5">TAP (R)</text>
<text x="145.1" y="96.5">DP</text>
<text x="151.4" y="97.5">G</text>
<text x="83.7" y="103.7">STREET</text>
<text x="149.5" y="102.2">MB (RECESSED)</text>
<text x="196.1" y="105.5">DP</text>
<text x="204.7" y="104.2">ACU</text>
<text x="239.8" y="104.9">DP</text>
<text x="137.8" y="138">DP</text>
<text x="247" y="140.8">DP</text>
<text x="247" y="146">TAP (P)</text>
<text x="260.3" y="155.9">STORMWATER CHARGELINE</text>
<text x="71.3" y="160.2">DISCHARGE TO</text>
<text x="72.3" y="157.3">STORMWATER</text>
<text x="260.3" y="158.9">TO RAINWATER TANK</text>
<text x="79.7" y="163.2">STREET</text>
<text x="144.1" y="163.1">DP</text>
<text x="176.2" y="163.2">DP</text>
<text x="194.2" y="162.9">HWU</text>
<text x="227.3" y="165.1">DP</text>
<text x="140.9" y="180.5">STORMWATER</text>
<text x="140.9" y="183.5">DISCHARGE TO</text>
<text x="140.9" y="186.4">STREET</text>
<text x="181.2" y="255.4">CLIENT:</text>
<text x="181.2" y="267">SITE ADDRESS:</text>
</g>
<text font-size="2.4" x="296.4" y="98.6">2</text>
<g font-size="2.1">
<text x="148.4" y="120.3">FFL:690.510</text>
<text x="190.8" y="148.5">FFL: 690.585</text>
<text x="190.5" y="150.9">FGL: 690.150</text>
</g>
<g font-size="1.9" fill="#aaa">
<text x="162" y="59" transform="rotate(-45 162 59)">690.66</text>
<text x="107.4" y="64.1">SEWER BOUNDARY RISER</text>
<text x="184.1" y="63.5" transform="rotate(-45 184.1 63.5)">690.74</text>
<text x="219.7" y="63.8" transform="rotate(-45 219.7 63.8)">690.95</text>
<text x="236.8" y="71.4" transform="rotate(-45 236.8 71.4)">690.98</text>
<text x="258" y="67.7" transform="rotate(-45 258 67.7)">691.14</text>
<text x="280.7" y="71.1" transform="rotate(-45 280.7 71.1)">691.22</text>
<text x="113.6" y="73.6" transform="rotate(-45 113.6 73.6)">690.08</text>
<text x="300.5" y="72.3" transform="rotate(-45 300.5 72.3)">691.30</text>
<text x="322.9" y="73.1" transform="rotate(-45 322.9 73.1)">691.25</text>
<text x="96.7" y="79" transform="rotate(-45 96.7 79)">KB BK689.95</text>
<text x="129" y="83.6">WATER METER</text>
<text x="137.3" y="80.4" transform="rotate(-45 137.3 80.4)">690.31</text>
<text x="159.9" y="82.5" transform="rotate(-45 159.9 82.5)">690.46</text>
<text x="80.7" y="88.4">TELECOMMUNICATIONS PIT</text>
<text x="129.4" y="87.2">WATER METER</text>
<text x="185.6" y="89.9" transform="rotate(-45 185.6 89.9)">690.56</text>
<text x="113.8" y="96" transform="rotate(-45 113.8 96)">689.93</text>
<text x="220.1" y="95" transform="rotate(-45 220.1 95)">690.69</text>
<text x="238.4" y="92.3" transform="rotate(-45 238.4 92.3)">690.83</text>
<text x="261.2" y="92.4" transform="rotate(-45 261.2 92.4)">690.94</text>
<text x="282.6" y="95.1" transform="rotate(-45 282.6 95.1)">691.02</text>
<text x="136.9" y="101.5" transform="rotate(-45 136.9 101.5)">690.11</text>
<text x="302.6" y="97.1" transform="rotate(-45 302.6 97.1)">691.08</text>
<text x="322.7" y="98.5" transform="rotate(-45 322.7 98.5)">691.05</text>
<text x="96.6" y="103.3" transform="rotate(-45 96.6 103.3)">KB BK689.75</text>
<text x="158.1" y="109.6" transform="rotate(-45 158.1 109.6)">690.23</text>
<text x="185.1" y="118.6" transform="rotate(-45 185.1 118.6)">690.32</text>
<text x="112.3" y="122.1" transform="rotate(-45 112.3 122.1)">689.73</text>
<text x="321.4" y="125.2" transform="rotate(-45 321.4 125.2)">690.84</text>
<text x="86" y="127.1">SS PIT</text>
<text x="96.4" y="131.4" transform="rotate(-45 96.4 131.4)">KB BK689.50</text>
<text x="135.9" y="129.1" transform="rotate(-45 135.9 129.1)">689.88</text>
<text x="157.9" y="131.3" transform="rotate(-45 157.9 131.3)">690.05</text>
<text x="222" y="128.5" transform="rotate(-45 222 128.5)">690.41</text>
<text x="240.6" y="128" transform="rotate(-45 240.6 128)">690.55</text>
<text x="262.8" y="127" transform="rotate(-45 262.8 127)">690.69</text>
<text x="284.7" y="126.1" transform="rotate(-45 284.7 126.1)">690.78</text>
<text x="112.3" y="149.2" transform="rotate(-45 112.3 149.2)">689.42</text>
<text x="184.8" y="147" transform="rotate(-45 184.8 147)">690.03</text>
<text x="156.8" y="153" transform="rotate(-45 156.8 153)">689.84</text>
<text x="96.5" y="159.6" transform="rotate(-45 96.5 159.6)">KB BK689.25</text>
<text x="135.3" y="156.2" transform="rotate(-45 135.3 156.2)">689.64</text>
<text x="233.8" y="158.9" transform="rotate(-45 233.8 158.9)">690.26</text>
<text x="221.3" y="162.7" transform="rotate(-45 221.3 162.7)">690.11</text>
<text x="258.5" y="162.3" transform="rotate(-45 258.5 162.3)">690.36</text>
<text x="283.2" y="162.1" transform="rotate(-45 283.2 162.1)">690.51</text>
<text x="304.6" y="164.6" transform="rotate(-45 304.6 164.6)">690.58</text>
<text x="325.4" y="164.2" transform="rotate(-45 325.4 164.2)">690.53</text>
<text x="96.3" y="175.2" transform="rotate(-45 96.3 175.2)">KB BK689.11</text>
<text x="111.8" y="174.6" transform="rotate(-45 111.8 174.6)">689.23</text>
<text x="136.5" y="176.8" transform="rotate(-45 136.5 176.8)">689.47</text>
<text x="155" y="175.8" transform="rotate(-45 155 175.8)">689.62</text>
<text x="183.5" y="177.9" transform="rotate(-45 183.5 177.9)">689.74</text>
<text x="234.5" y="185.7" transform="rotate(-45 234.5 185.7)">690.01</text>
<text x="256.8" y="185" transform="rotate(-45 256.8 185)">690.17</text>
<text x="279.1" y="184.8" transform="rotate(-45 279.1 184.8)">690.30</text>
<text x="302.7" y="184.5" transform="rotate(-45 302.7 184.5)">690.42</text>
<text x="324.1" y="184.4" transform="rotate(-45 324.1 184.4)">690.36</text>
<text x="107.5" y="191.4">WATER METER</text>
<text x="218.7" y="189.3" transform="rotate(-45 218.7 189.3)">689.89</text>
<text x="67.3" y="193.7">SURVEY BENCHMARK</text>
<text x="67.8" y="195.8">(DRILLHOLE IN KERB)</text>
<text x="135.6" y="199.7" transform="rotate(-45 135.6 199.7)">689.30</text>
<text x="96.4" y="204.9" transform="rotate(-45 96.4 204.9)">KB BK688.86</text>
</g>
<g font-size="1.8" fill="#aaa">
<text x="103.4" y="76.4" transform="rotate(45 103.4 76.4)">690.00</text>
<text x="203.1" y="89">37.5 (BY</text>
<text x="203.8" y="91.1">TITLE)</text>
<text x="275" y="92.7" transform="rotate(45 275 92.7)">691.00</text>
<text x="145.2" y="122.4" transform="rotate(45 145.2 122.4)">690.00</text>
<text x="117.9" y="129.1" transform="rotate(90 117.9 129.1)">TITLE)</text>
<text x="120" y="129.2" transform="rotate(90 120 129.2)">17 (BY</text>
<text x="301.9" y="129.1" transform="rotate(90 301.9 129.1)">TITLE)</text>
<text x="304.1" y="129.2" transform="rotate(90 304.1 129.2)">17 (BY</text>
<text x="196.4" y="158.1" transform="rotate(45 196.4 158.1)">690.00</text>
<text x="203.9" y="178.1">37.5 (BY</text>
<text x="204.5" y="180.2">TITLE)</text>
<text x="245.8" y="195" transform="rotate(45 245.8 195)">690.00</text>
</g>
</svg>
